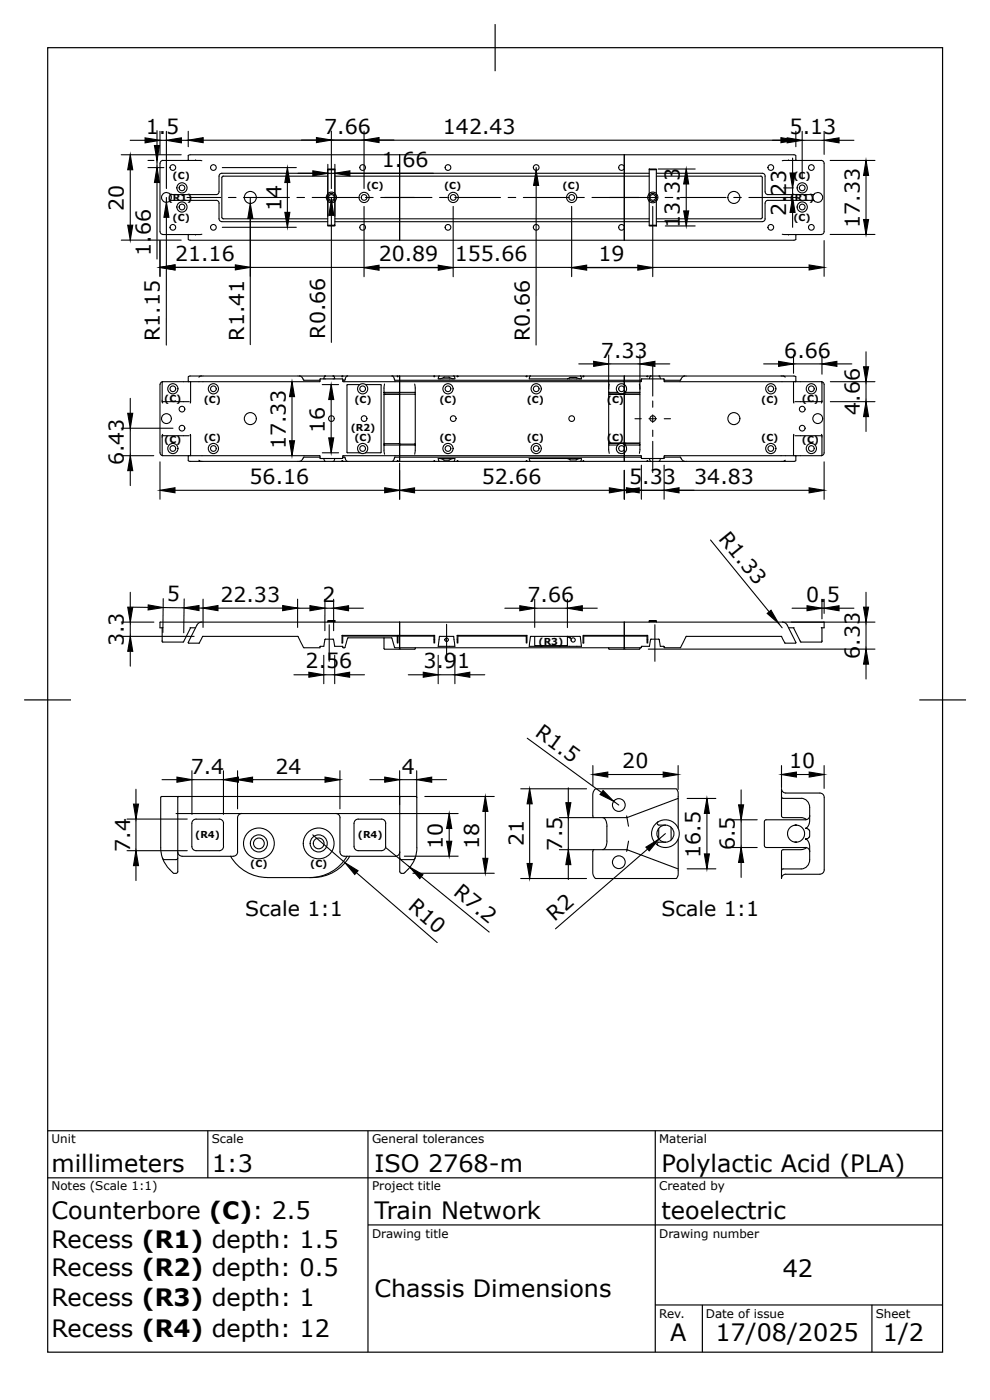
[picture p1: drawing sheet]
<svg xmlns="http://www.w3.org/2000/svg" width="210mm" height="297mm" viewBox="0 0 210 297" stroke-linecap="round" stroke-linejoin="round" font-family="sans-serif">
<g fill="none" stroke="#000" stroke-width=".23">
<path d="M25.7 32.9h12.8M27.6 29.8h3.2M27.7 36.1v11.7M31.4 34.1h1.3M31.4 35.6h3.4M33.3 27.7v3.2M33.3 34.1v1.5M33.3 38.8v16.2M34 27.9v4.9M34 29.8h1.3M34.5 34.1h8.4M34.6 34.1a.64 .64 0 0 0-.6 .6v14.5a.6 .6 0 0 0 .6 .6"/>
<path d="M35.3 27.9v12.1M38.5 29.8h3.2M40 27.9v3.3M41.5 34v.1M43.1 29.8h124.1M47.1 37.7v8.5M47.1 36.8h90.8M47.1 36.8a.6 .6 0 0 0-.6 .6v3.3a.6 .6 0 0 1-.6 .6h-9.8M47.2 35.6h15.7M47.4 37.4h22.2M47.4 37.4l-.3 .3M61 38.8v6.3"/>
<path d="M64 29.7h3.2M69.6 36.1v-.2h1.5v.2h-1.5v6.2M69.6 34.9v12.9M70.4 27.8v12.2M70.4 29.7h6.9M71.1 36.1v6.7M71.1 37.4h66.8M71.1 34.9v11M77.3 27.8v12.2M80.5 29.7h3.2M84.9 32.9v18.1M84.9 32.9h-44.5l-.4 .1v1l.1 .1"/>
<path d="M84.9 32.9h47.7M113.9 39.4l-.1 33.9M113.9 35.6v.6M132.6 32.9v18.1M132.6 32.9h36l.4 .1v1M137.9 35.9h1.5v.2h-1.5zM137.9 36.1v5M139.4 36.8h22.5a.6 .6 0 0 1 .6 .6M139.4 37.4h22.2M139.4 36.1v5M139.8 35.9h7.8M145.7 39.1v5.7"/>
<path d="M161.6 37.4l.3 .3v8.5l-.2 .2-22.3 .1M162.5 37.4v3.3M166.4 39.9h2M167.4 34v.1M168.3 33.6v3.1M168.3 39.9v2M169 27.9v3.3M169 34l-.1 .1M170.3 29.8h4.7M170.3 27.9v10.1M174.4 34.1a.6 .6 0 0 1 .6 .6v14.5a.6 .6 0 0 1-.6 .6M174.4 34.1h-8.3"/>
<path d="M174.4 34.1h.1M175 27.9v4.9M176.3 34.1h9.5M178.2 29.8h3.1M183.9 37.3v9.3M25.7 51h12.8M34 51.1v7.6M35.3 41.9v1.1M35.3 46.1v27.2M36.2 41.3a1.05 1.05 0 0 1 0 1.3M36.2 41.3a1.05 1.05 0 0 0-1.6-.1 1.05 1.05 0 0 0 0 1.5 1.05 1.05 0 0 0 1.6-.1M36.2 42.6h9.7"/>
<path d="M36.2 42.5l-.1 .1M37.2 56.8h134.6M39.7 41.9h7.2M40.1 49.8l-.1 .1v1l.4 .1h44.5M41.5 49.8v.1M42.9 49.8h-8.4M45.9 42.5a.6 .6 0 0 1 .6 .7v3.3a.6 .6 0 0 0 .6 .6M47.1 47.1h22.5M47.1 46.2l.3 .3h22.2M47.2 48.3h15.7M48.5 41.9h1.6M51.7 41.9h9.7"/>
<path d="M53.1 41.9v1.3M53.1 43.8v29.4M63.1 41.9h1.6M66.3 41.9h9.7M69.6 42.3v.5M69.6 41.6a.85 .85 0 0 1 .8-.5 .85 .85 0 0 1 .7 .5M69.6 42.3a.85 .85 0 0 0 .8 .5 .85 .85 0 0 0 .7-.5M69.6 41.2l-.3 .7 .3 .8M70.4 41.9v.6M70.4 45.7v27M71.1 42.8v5h-1.5v.2h1.5v-.2M71.1 46.5h66.8"/>
<path d="M71.1 47.1h66.8M71.1 41.1a1.14 1.14 0 0 0-1.5 0M71.1 42.8a1.14 1.14 0 0 1-1.5 0M71.1 41.2l.4 .7-.4 .8M77.3 43.8v15M77.6 41.9h1.6M80.5 56.9h12.6M80.9 41.9h10.8M84.9 51h47.7M93.3 41.9h1.7M96.2 43.8v15M96.6 41.9h9.7"/>
<path d="M107.9 41.9h1.6M111.1 41.9h9.8M121.4 43.8v15M122.5 41.9h1.6M124.6 56.9h10.8M125.7 41.9h13.9M137.9 42.3a.85 .85 0 0 0 .7 .5 .85 .85 0 0 0 .8-.5M137.9 41.6a.85 .85 0 0 1 .7-.5 .85 .85 0 0 1 .8 .5M137.9 47.8h1.5v.2h-1.5zM137.9 41.6v.7M137.9 41.1v.5M137.9 42.3v.5"/>
<path d="M137.9 42.8v5M137.9 41.2l-.4 .7 .4 .8M137.9 42.8a1.14 1.14 0 0 0 1.5 0M137.9 41.1a1.14 1.14 0 0 1 1.5 0M138.6 43.8v15M139.4 41.2l.3 .7-.3 .8M139.4 41.6v.7M139.4 41.1v.5M139.4 42.3v.5M139.4 42.8v5M141.2 41.9h1.7M141.3 48h6.3"/>
<path d="M144.5 41.9h9.7M155.8 41.9h1.6M159 41.9h10.3M162.5 43.2v3.3M162.5 40.7a.6 .6 0 0 0 .6 .6h9.7M162.5 46.5a.6 .6 0 0 1-.6 .6h-22.5M163.1 42.6h9.6M163.1 42.5a.6 .6 0 0 0-.6 .6M166.1 49.8h8.3M167.4 49.8v.1M168.3 45.1v3.2M168.9 49.8l.1 .1"/>
<path d="M169 49.9v1l-.4 .1h-36M172.7 42.5l.1 .1M172.8 41.3a1.05 1.05 0 0 0 0 1.3M172.8 41.3a1.05 1.05 0 0 1 1.6-.1 1.05 1.05 0 0 1 0 1.5 1.05 1.05 0 0 1-1.6-.1M174.4 49.8h.1M174.5 49.8h-.1M175 51.1v7.6M176.3 49.8h9.5M42.3 80l-.1 .1M42.4 80h.1M42.7 79.9h41.7M42.7 79.9h-2.6l-.1 .1v.9l.1 .2"/>
<path d="M42.7 79.8l-.3 .2M63.6 79.8l.4 .2 .6 .8h3.3M69 79.9h.1M69 79.8l-.2 .6M70.7 79.9h.1M70.9 79.8l.2 .6M72.6 79.9v.1h.2v-.1M73.8 79.8l-.4 .3-.2 .6-.4-.1M83.3 79.8l.3 .3 .2 .6 1.1 .1v.3h-12l-.1-.6M84.4 79.9v.1h.1v-.1M84.4 79.9h.5M84.9 79.9v.9h47.7v-.9"/>
<path d="M84.9 79.9v3.5M84.9 79.9h7.4M92.1 79.9v.1h.2v-.1M92.3 79.9h1M93.3 79.8l-.2 .6M93.3 79.9h3.8M96.4 79.8l.2 .6M97.1 79.9v.1h.1v-.1h14.5v.1h.2v-.1M97.1 79.9h.1M111.7 79.9h12.1M112.6 79.8l-.2 .6M122.9 77.3h3.2"/>
<path d="M123.3 79.8l.2 .6M123.8 79.9h.2v.1h-.2zM124 79.9h8.6M129.3 75.4v7.3M129.3 77.3h6.6M132.6 79.9v1.1M132.6 79.9h4.8v.1h.2v-.1M135.9 75.4v7.3M137.4 79.9h.8M138.3 79.9h1.7l.2 .5M138.3 79.9h-.2l-.2 .5M138.6 77.5v6.6"/>
<path d="M139.1 77.3h3.1M139.9 79.9h28.8l.3 .1v1M145.4 79.8l-.4 .2-.4 .5M162.2 77.3h3.1M166.2 79.8l.4 .2M166.6 80h.1M166.6 80l.1 .1M168.5 77.3h6M168.5 75.4v3.9M174.5 75.4v4.1M177.7 77.3h3.2M183.9 74.7v3.2"/>
<path d="M25.7 96.8h6.9M25.7 91h11M27.7 84.6v3.2M27.7 91v5.8M27.7 100v3.1M34 98.1v7.9M34 96.2l.1 .3 .4 .3M34.4 85.2l.2 .1h5.6M34.5 81.1l-.4 .3-.1 .3v14.5M34.5 92.3l-.1 .2v4.2l.2 .1M34.5 96.8h5.6M34.6 81.1l-.2 .1v4.2l.1 .2"/>
<path d="M40.1 96.8h27.7l.2 .6h4.7M40.1 96.8l-.1 .1v.9l.3 .2h30.4M40.2 92.5h-5.6l-.2 .2M40.3 81.1l.2 .1M40.4 92.3l.1 4.4M40.5 81.2l-.1 4.4M40.5 96.7l-.2 .1M42.2 97.7l.1 .2M42.4 97.8v.1M42.4 97.9l.3 .1M62 84.2v9.4M67.9 97.1h-3.3l-.6 .7-.4 .2"/>
<path d="M68.4 96.2h3.5M68.4 81.7h3.5M68.8 97.4l.2 .6M69 98h.1M70.3 84.9v8.1M70.7 98h.1M70.7 98h2.1M71.1 97.4l-.2 .6M72.6 98v-.2h.2v.2h.9M72.7 80.5h-4.7l-.2 .6h-33.3M72.8 97.2l.4-.1 .2 .6 .4 .3M73.7 98h9.6"/>
<path d="M73.8 81.7h2.6M73.8 81.7l-.1 .1v14.2l.1 .2h2.6M77.6 81.7h3.2M80.8 81.7l.2 .1M80.9 81.8v14.3M81 96l-.2 .2h-3.2M81.5 83.8h.1M81.5 83.4v.4M81.5 94.1v.3M81.7 81.6l-.2 1.8h3.4M81.7 83.7h.1M81.7 83.7h3z"/>
<path d="M83.3 98h1.1v-.2l.5 .2M83.3 98l.6-.9h48.7v.9M84.4 98h.1M84.8 83.7h.1M84.9 94.4h-3.4l.2 2.1M84.9 96.9v-.1h-12l-.1 .5M84.9 96.9v1.1M84.9 83.8v10.6M84.9 94.4v2.4h47.7v1.2M84.9 83.7l-.1 10.5h-3.3v-10.4M84.9 94.4v2.5M84.9 94.4h3.3l-.1 2.1"/>
<path d="M84.9 83.7h3.3v10.6l-3.3-.1M84.9 83.4h3.3M84.9 98h7.2M84.9 98.4v7.6M88.1 81.6l.1 2.1M88.2 94.2v.2M92.1 98v-.2h.2v.2M92.1 98h1.2M93 97.4h3.6M93 80.5h3.6M93.1 97.4l.2 .6M93.3 98h3.9"/>
<path d="M93.3 97.4l1 .3h1M95.3 80.1h-1l-1 .4M95.3 80.1l1.1 .4M96.4 97.4l-1.1 .3M96.6 97.4l-.2 .6M97.1 98v-.2h.1v.2h14.5v-.2h.2v.2M111.7 98h20.9M112.4 80.5h11.1M112.4 97.4h11.1M112.4 97.4l.2 .6M120.5 97.4l.5 .3M120.5 80.5h.1"/>
<path d="M121 80.2l-.5 .2M121 97.6h1.4M122.4 80.2h-1.4M122.4 80.2l.9 .3M123.3 97.4l-.9 .3M123.5 97.4l-.2 .6M123.8 98v-.2h.2v.2M129.3 94.4l.1 1.9M129.3 83.4v11.1h1.9l-.3 .9 .4 .7a1.19 1.19 0 0 0 1.3 .1M129.4 81.6l-.1 1.8 1.9-.1-.3-.8 .4-.8a1.1 1.1 0 0 1 1.3 0M129.4 94.1h.1M129.4 83.7h.1"/>
<path d="M129.4 83.7h3.1h-3.1M131.2 83.3a1.08 1.08 0 0 0 1.4 .2M132.5 94.1h.1M132.5 94.3l.2 .1M132.5 94.1h-3.1h3.1M132.5 83.7h.1M132.6 94.3a1.08 1.08 0 0 0-1.4 .2M132.6 81v.1h-47.7v2.6M132.6 81.7v14.5l.4-.8v-.4l-.2-.5 3.1-.1-.1 1.9M132.6 83.5l-.1 .1M132.6 81.6v.1M132.6 81.5v-.4v.5"/>
<path d="M132.6 81.6v15.2v-.5M132.6 81.7l.4 .7v.5l-.2 .4 3.1 .1v11M132.6 98h4.8v-.2h.2v.2M132.6 99.9v6.2M132.6 83.5h.1M132.6 94.4l.2 .1M132.7 94.1h.1M132.7 83.7h.1M132.7 83.7h3.1zM132.7 94.1h3.1zM132.8 83.3l-.2 .2M134.8 88.9h1.4"/>
<path d="M135.8 81.6l.1 1.8M135.8 83.7h.1M135.8 94.1h.1M136.2 96.9l.1 .5h4.7v-.1M136.2 98.8v7.2M136.2 80.9l-.1 .2h-3.5v-.1M136.2 80.6l-.1 .2h-3.5v.2M136.2 96.9l-.1-.1h-3.5v.3l3.6 .1M137.4 98h.8M137.8 88.9h1.6M137.9 97.4l.2 .6h1.8M138.6 85.2v1.3"/>
<path d="M138.6 88.1v1.6M138.6 91.4v1.3M138.6 93.7v6.7M140.2 97.4l-.1 .5-.2 .1M141 80.6l.1 .5h27.8M141 98.8v7.2M141 80.6l.1 .2h3.3M141 88.9h1.4M141 80.6l-4.7-.1-.1 .5M144.4 97.1h-3.3l-.1 .1M144.4 97.1l.2 .3M144.6 80.5l-.2 .3"/>
<path d="M144.6 97.4l.4 .4 .4 .2M166.6 97.9l-.4 .1M166.6 97.8v.1M166.7 97.7l-.1 .2M168.6 92.3l-.1 4.4 .1 .1M168.6 81.1l-.1 .1 .1 4.4M168.8 92.5h5.6l.2 .2M168.9 81.1h5.5M168.9 96.8l.1 .1M169 96.9v.9l-.3 .2h-28.8M169 80.9l-.1 .2M174.4 92.3l.1 .2-.1 4.3"/>
<path d="M174.4 96.8h-33.3l-.1 .5M174.4 81.1l.1 4.1M174.5 81.1l.4 .3 .1 .3v14.5M174.5 85.2l-.1 .4M174.6 85.2l-.2 .1h-5.6M175 96.2l-.1 .3-.4 .3M175 98.1v8M176.3 81.1h9.5M176.3 85.3h9.5M183.9 81.1v4.2M183.9 88.5v3.1M37.2 104.1h44.5"/>
<path d="M88 104.1h41.4M129.8 104.1h3.2M135.7 104.1h36.1M150.9 114.7l12.4 15.2M25.7 135.2h15.5M25.7 132.1h7M27.7 125.8v3.2M27.7 132.1v3.1M27.7 138.3v3.2M28.3 129h3.2M34.4 133.3v3M34.4 136.2l.2 .2h4.3"/>
<path d="M34.6 129l4.5 .1M34.7 127.1l-.1 7.2M39 136.3l-.1 .1M39.1 127.2l-.1 7.2M40.3 133.3h1.2M40.5 133.3l-1.5 3M41.8 132.8l-1.8 3.7h2.4M42.3 129.1l3.1 .1M42.9 132.1a1.2 1.2 0 0 0-1.1 .7M43.1 127.3v6M46.3 129.2h13.7M62.7 129.2h3.1"/>
<path d="M63.2 135.2l-20.1-.1-.8 1.4M63.2 127.3v6M63.2 135.1l.1 .1M63.3 135.2l1.2 2.4h3.4l.1-.3M68.8 139.2v6M69 129.2h1.8M69 127.3v6.7M69.1 135.8l-.3 1.5h-.8M69.6 131.8h1.5v.2h-1.5zM69.6 132v.1M69.9 132.7v7.8M70.7 135.8l.4 1.5h1.6"/>
<path d="M70.8 135.8h-1.7M70.8 127.3v6.7M71.1 139.2v6M71.1 132v.1M72.8 135.1v1.5h-.2v-1.6h19.7v1.6h-.2v-1.5M72.8 135v.1h11.6M73.8 135.5l-.5 2-.4 .1-.1-.3M73.9 135.5h9.2M73.9 135.5h-.1M74 129.2h3.2M81.5 135.5l.1 2.3 3.1 .1M83.1 135.5h.1"/>
<path d="M83.2 135.5l.7 2.1h52.2l.1-.1M84.4 135v.1M84.5 135v1.6h-.1v-1.5M84.9 132.1h-50.9v1.2h.6M84.9 132.1v5.7M84.9 132.1h47.7M84.9 137.7l-.1 .2M88.2 137.6l-.1 .3h-3.1l-.1-.2M92.1 135v.1h-7.6M93 139.2v6M93.3 135.2h3l.3 2.1h-3.6zM94.8 132.6v7.9"/>
<path d="M96.6 139.2v6M97.2 135v.1h14.5M97.2 135.1v1.5h-.1v-1.6h14.8v1.6h-.2v-1.5M107.2 129.2h3.2M111.7 135v.1M112.7 135.2l10.4-.1 .4 2.2h-11.1zM113.5 135.2v1.9h7v-1.9M113.5 129.2h7M113.5 127.3v6M120.5 127.3v6M120.5 135.2l.7 .3-.1 .1zM123.7 129.2h3.1"/>
<path d="M124 135v1.6h-.2v-1.6h13.8v1.6h-.2v-1.6M124 135.1h13.4M129.3 137.6l.1 .3h3.1l.1-.2M132.6 132.1v5.7M132.6 137.7l.1 .2M132.6 132.1h42.3M132.7 137.9h3.1M135.9 137.6l-.1 .3M136.2 137.3v.2M137.7 137.9h48.1M137.9 132v.1M138.2 135.8l-.3 1.5h-1.7"/>
<path d="M138.3 135.8h1.6M139.1 132.7v7.8M139.4 132v-.2h-1.5v.2h1.5v.1M139.9 135.8l.3 1.5h.8M141 137.3v.1M141 137.4l.1 .2h3.3M165.3 132.4l.8 .9M166 135.2l.7 1.4 2.3-.1M166 135.2l-20.2-.1-1.4 2.5M166.1 132.1a1.22 1.22 0 0 1 1.1 .7M167.2 132.8l1.8 3.7M167.4 133.3h1.2"/>
<path d="M168 132.1h17.8M168.2 129.2h3.2M168.5 133.3l1.5 3M174.5 133.3v3M174.5 127.3v4.1M174.5 129.2h.5M174.6 136.2l-.2 .2-4.4-.1M175 132.1v.1M175 132.2v1.1h-.6M175 127.3v3M178.2 129.2h3.1M183.9 125.8v3.2"/>
<path d="M183.9 132.1v5.8M62.4 143.3h3.2M68.8 143.3h2.3M74.2 143.3h3.2M86.7 143.3h3.2M93 143.3h3.6M99.8 143.3h3.1M112 156.8l15.7 11.5M183.9 141.1v3.1M27 174h12.8M28.9 167.6v3.2M28.9 174v6.7"/>
<path d="M34.3 169.2h54l.2 .1M34.3 169.2a1.2 1.2 0 0 0-.2 1.3v10l.4 1.8M34.4 165.6h3.2M37.4 172.8h.3M37.8 172.8h47.1M37.8 172.8l-.1 8.1M38 169.2l-.2 .1-.1 3.5M40.8 165.6h6.7M40.8 163.7v9.3M41.6 174h5a.88 .88 0 0 1 .9 .9v4.9a.91 .91 0 0 1-.9 .9h-5M41.7 174a.91 .91 0 0 0-1 .9v4.9a.91 .91 0 0 0 1 .9M47.5 163.7v9.3"/>
<path d="M50.4 163.7v8.1M50.6 165.6h18.4M51.4 172.8a.91 .91 0 0 0-1 .9v7.2M66.4 177.3l6.9 6M71.3 172.8a.88 .88 0 0 1 .9 .9v7.2a.91 .91 0 0 0 .9 .9M72.2 163.7v8.1M75.4 174.2l.7-.2h4.9a.91 .91 0 0 1 .9 .9v4.9a.91 .91 0 0 1-.9 .9h-4.9a.91 .91 0 0 1-.9-.9v-4.9zM78.5 165.6h3.2M84.7 169.2l.2 .1M84.9 172.8v8.1M84.9 163.7v9.1M84.9 165.6h3.6"/>
<path d="M84.9 172.8h12.4M88.5 163.7v5.7M88.5 169.4v10.7M90.2 169.2h14.8M91.7 165.6h3.1M95.4 176v2.7M103.1 172.3v10M110.6 167.5h14M112.5 170.7v12.7M118.8 173.7h14.3l.4 1.8M120.7 167.3v3.2M120.7 173.7v6.8"/>
<path d="M125.9 162.6v4.3M128 173.7a1.5 1.5 0 0 1 .9 1.8M128.9 175.5v3.1M128.9 178.6a1.75 1.75 0 0 1-.9 1.8M129.1 164.5h11.7M130.3 170.2l1.1 .8M133.1 173.3v.4l10.9-4.1-.1-1.6-.2-.5h-17.3l-.4 .7-.1 .5v4.6l.2 .3M133.5 178.6l-.4 1.9h-14.3M139.7 174.6l-.1 .2 .2 .4h1.5M139.9 175.9v2.3M141.3 178.9h-1.5l-.2 .4 .1 .2M141.3 177.1l-1.4 1.1"/>
<path d="M141.3 175.2a1.81 1.81 0 0 0-1.8 1.9 1.81 1.81 0 0 0 1.8 1.8M141.3 175.2a1.81 1.81 0 0 1 1.8 1.9 1.81 1.81 0 0 1-1.8 1.8M142.5 175.7v2.7M144 162.6v5.1M144 178.2v7.6l-.3 .8h-17.3l-.4-.7-.1-.4v-4.7l.2-.3M144 169.6v6.3M145.9 169.6h6.1M150.1 172.8v8.6M155.5 174.1h5.3M157.4 167.8v3.2M157.4 174.1v5.9M162.3 174.5v5.1"/>
<path d="M162.3 179.6l.4 .4M166 162.6v4.7M166 169.2l.3 .4M166.3 173.7h3.8M166.3 169.6h3.8M166.3 173.6l-.3-.3v-5.8a.91 .91 0 0 0 .9 .9h7.2a.91 .91 0 0 1 .9 .9v15.5a.91 .91 0 0 1-.9 .9M168.8 178.9h.1M169 175.3h-.3M169 175.2l.1 .1zM169 178.9h.1zM169.1 164.5h2.7M169.1 178.9h.1"/>
<path d="M170.1 169.6a1.88 1.88 0 0 1 1.8 1.9M170.1 173.7l.6 .1 .6 .3M171 180a.91 .91 0 0 1 1 .9M171.9 171.5v3.3l-.4 .9-.5 .2 .6 .2 .3 .4v1.3l-.4 .3-.5 .1 .5 .3 .4 .8v3.3a1.88 1.88 0 0 1-1.8 2M172 173.2a.91 .91 0 0 1-1 .9h-8.3l-.4 .4M175 162.6v4.9M27 180.7h12.8M28.9 183.8v3.2M37.7 180.9v4.2l-.1 .3h-.8a8.1 8.1 0 0 1-2.3-3.1M37.7 182.2l-.3 .4h-2.5l-.3-.3M37.7 180.9a.91 .91 0 0 0 1 .9M38.7 181.9h10.8"/>
<path d="M49 181.8a9.1 9.1 0 0 0 7.8 4.6h9.6a9.1 9.1 0 0 0 7.9-4.6M50.5 180.9a.91 .91 0 0 1-.9 .9M73.1 181.9h10.9M73.7 181.8a9.1 9.1 0 0 1-7.8 4.6M75.7 185.3l17.1 14.9M82 180.1l5 4.1M84.9 180.9v4.2l.3 .4 .7-.1a7.7 7.7 0 0 0 2.2-3.1l-.3 .3h-2.5l-.4-.4M84.9 180.9a.91 .91 0 0 1-.9 .9M85.9 181.8h11.4M87.7 185.5h17.3M88.1 182.2v.1M88.5 180.1l-.3 2.1"/>
<path d="M89.5 186.2l14.4 11.8M110.6 186.6h14M120.7 183.6v3.2M133.1 180.8v-.3l10.9 4.1M137.5 180.3l-19.5 17M145.9 184.5h6.1M155.5 180h5.3M157.4 183.2v3.2M162.7 180h8.3M166.3 180.5h3.8M166.3 184.6h3.8M166.3 180.5l-.3 .3v5.8a.91 .91 0 0 1 .9-.9"/>
<path d="M166.3 184.5l-.3 .4M166.9 185.7h7.2M171.3 180l-.6 .3-.6 .1"/>
<circle cx="36.7" cy="35.6" r=".6"/>
<circle cx="38.6" cy="39.9" r=".6"/>
<circle cx="38.6" cy="39.9" r="1.08"/>
<circle cx="45.3" cy="35.6" r=".6"/>
<circle cx="77" cy="35.6" r=".6"/>
<circle cx="95.1" cy="35.6" r=".6"/>
<circle cx="113.9" cy="35.6" r=".6"/>
<circle cx="132" cy="35.6" r=".6"/>
<circle cx="163.7" cy="35.6" r=".6"/>
<circle cx="170.4" cy="39.9" r=".6"/>
<circle cx="170.4" cy="39.9" r="1.08"/>
<circle cx="172.3" cy="35.6" r=".6"/>
<circle cx="36.7" cy="48.3" r=".6"/>
<circle cx="38.6" cy="44" r=".6"/>
<circle cx="38.6" cy="44" r="1.08"/>
<circle cx="45.3" cy="48.3" r=".6"/>
<circle cx="53.2" cy="41.9" r="1.28"/>
<circle cx="70.4" cy="41.9" r=".6"/>
<circle cx="77" cy="48.3" r=".6"/>
<circle cx="77.3" cy="41.9" r=".6"/>
<circle cx="77.3" cy="41.9" r="1.08"/>
<circle cx="95.1" cy="48.3" r=".6"/>
<circle cx="96.2" cy="41.9" r=".6"/>
<circle cx="96.2" cy="41.9" r="1.08"/>
<circle cx="113.9" cy="48.3" r=".6"/>
<circle cx="121.4" cy="41.9" r=".6"/>
<circle cx="121.4" cy="41.9" r="1.08"/>
<circle cx="132" cy="48.3" r=".6"/>
<circle cx="138.6" cy="41.9" r=".6"/>
<circle cx="155.8" cy="41.9" r="1.28"/>
<circle cx="163.7" cy="48.3" r=".6"/>
<circle cx="170.4" cy="44" r=".6"/>
<circle cx="170.4" cy="44" r="1.08"/>
<circle cx="172.3" cy="48.3" r=".6"/>
<circle cx="35.3" cy="88.9" r="1.05"/>
<circle cx="36.7" cy="82.6" r="1.08"/>
<circle cx="36.7" cy="95.3" r="1.08"/>
<circle cx="36.7" cy="82.6" r=".6"/>
<circle cx="36.7" cy="95.3" r=".6"/>
<circle cx="38.6" cy="90.9" r=".6"/>
<circle cx="38.6" cy="86.9" r=".6"/>
<circle cx="45.3" cy="95.3" r="1.08"/>
<circle cx="45.3" cy="82.6" r="1.08"/>
<circle cx="45.3" cy="82.6" r=".6"/>
<circle cx="45.3" cy="95.3" r=".6"/>
<circle cx="53.2" cy="88.9" r="1.28"/>
<circle cx="70.4" cy="88.9" r=".6"/>
<circle cx="77" cy="95.3" r="1.08"/>
<circle cx="77" cy="82.6" r=".6"/>
<circle cx="77" cy="95.3" r=".6"/>
<circle cx="77" cy="82.6" r="1.08"/>
<circle cx="77.3" cy="88.9" r=".6"/>
<circle cx="95.1" cy="95.3" r="1.08"/>
<circle cx="95.1" cy="82.6" r="1.08"/>
<circle cx="95.1" cy="95.3" r=".6"/>
<circle cx="95.1" cy="82.6" r=".6"/>
<circle cx="96.2" cy="88.9" r=".6"/>
<circle cx="113.9" cy="95.3" r="1.08"/>
<circle cx="113.9" cy="82.6" r="1.08"/>
<circle cx="113.9" cy="82.6" r=".6"/>
<circle cx="113.9" cy="95.3" r=".6"/>
<circle cx="121.4" cy="88.9" r=".6"/>
<circle cx="132" cy="82.6" r=".6"/>
<circle cx="132" cy="95.3" r=".6"/>
<circle cx="138.6" cy="88.9" r=".6"/>
<circle cx="155.8" cy="88.9" r="1.28"/>
<circle cx="163.7" cy="95.3" r="1.08"/>
<circle cx="163.7" cy="82.6" r="1.08"/>
<circle cx="163.7" cy="82.6" r=".6"/>
<circle cx="163.7" cy="95.3" r=".6"/>
<circle cx="170.4" cy="90.9" r=".6"/>
<circle cx="170.4" cy="86.9" r=".6"/>
<circle cx="172.3" cy="82.6" r="1.08"/>
<circle cx="172.3" cy="95.3" r="1.08"/>
<circle cx="172.3" cy="82.6" r=".6"/>
<circle cx="172.3" cy="95.3" r=".6"/>
<circle cx="173.7" cy="88.9" r="1.05"/>
<circle cx="94.8" cy="135.9" r=".37"/>
<circle cx="121.7" cy="135.9" r=".45"/>
<circle cx="55" cy="179.1" r="1.14"/>
<circle cx="55" cy="179.1" r="1.81"/>
<circle cx="55" cy="179.1" r="3.3"/>
<circle cx="67.7" cy="179.1" r="1.14"/>
<circle cx="67.7" cy="179.1" r="1.81"/>
<circle cx="67.7" cy="179.1" r="3.3"/>
<circle cx="131.4" cy="171" r="1.35"/>
<circle cx="141.3" cy="177.1" r="2.94"/>
<circle cx="169" cy="177.1" r="1.82"/>
<circle cx="131.4" cy="183.1" r="1.35"/>
</g>
<g fill="#000">
<path d="M27.7 32.9l.5 3.2h-1.1zM30.8 29.3l3.2 .5-3.2 .5zM32.8 30.9h1.1l-.6 3.2zM33.3 35.6l.6 3.2h-1.1zM35.3 29.8l3.2-.5v1zM40 29.8l3.1-.6v1.1zM61 35.6l.5 3.2h-1zM66.4 36.3l3.2 .5-3.2 .5zM67.2 29.2l3.2 .5-3.2 .6zM71.1 36.8l3.2-.5v1zM77.3 29.7l3.2-.5v1.1zM113.9 36.2l.5 3.2h-1.1z"/>
<path d="M145.7 35.9l.5 3.2h-1zM165.8 29.2l3.2 .6-3.2 .5zM167.2 29.3l3.1 .5-3.1 .5zM167.8 36.7h1l-.5 3.2zM175 29.8l3.2-.5v1zM183.9 34.1l.5 3.2h-1zM27.1 47.8h1.1l-.5 3.2zM35.3 43l.6 3.1h-1.1zM34 56.8l3.2-.5v1zM50 56.3l3.1 .5-3.1 .5zM53.1 43.2l.6 3.2h-1.1zM60.5 45.1h1l-.5 3.2z"/>
<path d="M70.4 42.5l.5 3.2h-1.1zM77.3 56.9l3.2-.6v1.1zM93.1 56.3l3.1 .6-3.1 .5zM121.4 56.9l3.2-.6v1.1zM135.4 56.3l3.2 .6-3.2 .5zM145.2 44.8h1l-.5 3.2zM168.3 41.9l.5 3.2h-1zM171.8 56.3l3.2 .5-3.2 .5zM183.4 46.6h1l-.5 3.2zM126.1 76.8l3.2 .5-3.2 .5zM135.9 77.3l3.2-.5v1zM165.3 76.8l3.2 .5-3.2 .5z"/>
<path d="M174.5 77.3l3.2-.5v1zM183.4 77.9h1l-.5 3.2zM27.1 87.8h1.1l-.5 3.2zM27.7 96.8l.5 3.2h-1.1zM62 81.1l.5 3.1h-1zM61.5 93.6h1l-.5 3.2zM70.3 81.7l.6 3.2h-1.1zM69.8 93h1.1l-.6 3.2zM183.9 85.3l.5 3.2h-1zM34 104.1l3.2-.5v1.1zM81.7 103.6l3.2 .5-3.2 .6zM84.9 104.1l3.1-.5v1.1z"/>
<path d="M129.4 103.6l3.2 .5-3.2 .6zM133 103.6l3.2 .5-3.2 .6zM132.6 104.1l3.1-.5v1.1zM141 104.1l3.2-.5v1.1zM171.8 103.6l3.2 .5-3.2 .6zM27.7 135.2l.5 3.1h-1.1zM27.1 129h1.1l-.5 3.1zM31.5 128.5l3.1 .5-3.1 .5zM39.1 129.1l3.2-.5v1.1zM43.1 129.2l3.2-.6v1.1zM60 128.6l3.2 .6-3.2 .5zM65.8 128.6l3.2 .6-3.2 .5z"/>
<path d="M70.8 129.2l3.2-.5v1zM110.4 128.7l3.1 .5-3.1 .5zM120.5 129.2l3.2-.5v1zM162.9 130.3l.8-.7 1.6 2.8zM171.4 128.7l3.1 .5-3.1 .5zM175 129.2l3.2-.5v1zM183.4 129h1l-.5 3.1zM65.6 142.8l3.2 .5-3.2 .5zM71.1 143.3l3.1-.5v1zM89.9 142.8l3.1 .5-3.1 .5zM96.6 143.3l3.2-.5v1zM183.9 137.9l.5 3.2h-1z"/>
<path d="M28.4 170.8h1l-.5 3.2zM37.6 165.1l3.2 .5-3.2 .5zM47.5 165.6l3.1-.5v1zM50.4 165.6l3.2-.5v1zM69 165.1l3.2 .5-3.2 .5zM81.7 165.1l3.2 .5-3.2 .5zM88.5 165.6l3.2-.5v1zM95.4 172.8l.5 3.2h-1zM94.9 178.7h1l-.5 3.1zM103.1 169.2l.5 3.1h-1.1zM112.5 167.5l.5 3.2h-1.1zM120.2 170.5h1l-.5 3.2z"/>
<path d="M128.1 167.9l2.2 2.3-2.9-1.5zM125.9 164.5l3.2-.5v1zM137.2 179.9l2.7-1.7-2 2.5zM140.8 164l3.2 .5-3.2 .5zM150.1 169.6l.5 3.2h-1zM156.8 171h1.1l-.5 3.1zM166 164.5l3.1-.5v1zM171.8 164l3.2 .5-3.2 .5zM28.9 180.7l.5 3.1h-1zM73.3 183.3l2.7 1.6-.7 .8zM87 184.2l2.8 1.6-.7 .8zM102.5 182.3h1.1l-.5 3.2z"/>
<path d="M111.9 183.4h1.1l-.5 3.2zM120.7 180.5l.5 3.1h-1zM149.6 181.4h1l-.5 3.1zM157.4 180l.5 3.2h-1.1z"/>
</g>
<g fill="none" stroke="#000" stroke-width=".24">
<path d="M27.7 32.9l.5 3.2h-1.1zM30.8 29.3l3.2 .5-3.2 .5zM32.8 30.9h1.1l-.6 3.2zM33.3 35.6l.6 3.2h-1.1zM35.3 29.8l3.2-.5v1zM40 29.8l3.1-.6v1.1zM61 35.6l.5 3.2h-1zM66.4 36.3l3.2 .5-3.2 .5zM67.2 29.2l3.2 .5-3.2 .6zM71.1 36.8l3.2-.5v1zM77.3 29.7l3.2-.5v1.1zM113.9 36.2l.5 3.2h-1.1z"/>
<path d="M145.7 35.9l.5 3.2h-1zM165.8 29.2l3.2 .6-3.2 .5zM167.2 29.3l3.1 .5-3.1 .5zM167.8 36.7h1l-.5 3.2zM175 29.8l3.2-.5v1zM183.9 34.1l.5 3.2h-1zM27.1 47.8h1.1l-.5 3.2zM34 56.8l3.2-.5v1zM35.3 43l.6 3.1h-1.1zM50 56.3l3.1 .5-3.1 .5zM53.1 43.2l.6 3.2h-1.1zM60.5 45.1h1l-.5 3.2z"/>
<path d="M70.4 42.5l.5 3.2h-1.1zM77.3 56.9l3.2-.6v1.1zM93.1 56.3l3.1 .6-3.1 .5zM121.4 56.9l3.2-.6v1.1zM135.4 56.3l3.2 .6-3.2 .5zM145.2 44.8h1l-.5 3.2zM168.3 41.9l.5 3.2h-1zM171.8 56.3l3.2 .5-3.2 .5zM183.4 46.6h1l-.5 3.2zM126.1 76.8l3.2 .5-3.2 .5zM135.9 77.3l3.2-.5v1zM165.3 76.8l3.2 .5-3.2 .5z"/>
<path d="M174.5 77.3l3.2-.5v1zM183.4 77.9h1l-.5 3.2zM27.1 87.8h1.1l-.5 3.2zM27.7 96.8l.5 3.2h-1.1zM61.5 93.6h1l-.5 3.2zM62 81.1l.5 3.1h-1zM69.8 93h1.1l-.6 3.2zM70.3 81.7l.6 3.2h-1.1zM183.9 85.3l.5 3.2h-1zM34 104.1l3.2-.5v1.1zM81.7 103.6l3.2 .5-3.2 .6zM84.9 104.1l3.1-.5v1.1z"/>
<path d="M129.4 103.6l3.2 .5-3.2 .6zM132.6 104.1l3.1-.5v1.1zM133 103.6l3.2 .5-3.2 .6zM141 104.1l3.2-.5v1.1zM171.8 103.6l3.2 .5-3.2 .6zM27.1 129h1.1l-.5 3.1zM27.7 135.2l.5 3.1h-1.1zM31.5 128.5l3.1 .5-3.1 .5zM39.1 129.1l3.2-.5v1.1zM43.1 129.2l3.2-.6v1.1zM60 128.6l3.2 .6-3.2 .5zM65.8 128.6l3.2 .6-3.2 .5z"/>
<path d="M70.8 129.2l3.2-.5v1zM110.4 128.7l3.1 .5-3.1 .5zM120.5 129.2l3.2-.5v1zM162.9 130.3l.8-.7 1.6 2.8zM171.4 128.7l3.1 .5-3.1 .5zM175 129.2l3.2-.5v1zM183.4 129h1l-.5 3.1zM183.9 137.9l.5 3.2h-1zM65.6 142.8l3.2 .5-3.2 .5zM71.1 143.3l3.1-.5v1zM89.9 142.8l3.1 .5-3.1 .5zM96.6 143.3l3.2-.5v1z"/>
<path d="M28.4 170.8h1l-.5 3.2zM37.6 165.1l3.2 .5-3.2 .5zM47.5 165.6l3.1-.5v1zM50.4 165.6l3.2-.5v1zM69 165.1l3.2 .5-3.2 .5zM81.7 165.1l3.2 .5-3.2 .5zM88.5 165.6l3.2-.5v1zM94.9 178.7h1l-.5 3.1zM95.4 172.8l.5 3.2h-1zM103.1 169.2l.5 3.1h-1.1zM112.5 167.5l.5 3.2h-1.1zM120.2 170.5h1l-.5 3.2z"/>
<path d="M125.9 164.5l3.2-.5v1zM128.1 167.9l2.2 2.3-2.9-1.5zM137.2 179.9l2.7-1.7-2 2.5zM140.8 164l3.2 .5-3.2 .5zM150.1 169.6l.5 3.2h-1zM156.8 171h1.1l-.5 3.1zM166 164.5l3.1-.5v1zM171.8 164l3.2 .5-3.2 .5zM28.9 180.7l.5 3.1h-1zM73.3 183.3l2.7 1.6-.7 .8zM87 184.2l2.8 1.6-.7 .8zM102.5 182.3h1.1l-.5 3.2z"/>
<path d="M111.9 183.4h1.1l-.5 3.2zM120.7 180.5l.5 3.1h-1zM149.6 181.4h1l-.5 3.1zM157.4 180l.5 3.2h-1.1z"/>
</g>
<g fill="none" stroke="#000" stroke-width=".25">
<path d="M10.1 10.1h190.1v277.1h-190.1zM105.1 5.1v10M5.1 148.7h10M205.1 148.7h-9.9M10.1 240.2h190.1M10.1 250.2h190.1M44.1 240.2v10M78.1 240.2v47M139.1 240.2v47M78.1 260.2h122.1M139.1 277.2h61.1M149.1 277.2v10"/>
<path d="M185.2 277.2v10"/>
</g>
<g font-size="5.1">
<text x="10.9" y="249">millimeters</text>
<text x="45" y="249">1:3</text>
<text x="79.5" y="249">ISO 2768-m</text>
<text x="140.5" y="249">Polylactic Acid (PLA)</text>
<text x="10.9" y="258.9">Counterbore (C): 2.5</text>
<text x="79.5" y="258.9">Train Network</text>
<text x="140.5" y="258.9">teoelectric</text>
<text x="10.9" y="265">Recess (R1) depth: 1.5</text>
<text x="10.9" y="271.1">Recess (R2) depth: 0.5</text>
<text x="79.5" y="275.4">Chassis Dimensions</text>
<text x="166.2" y="271.3">42</text>
<text x="10.9" y="277.4">Recess (R3) depth: 1</text>
<text x="10.9" y="284">Recess (R4) depth: 12</text>
<text x="142.3" y="284.8">A</text>
<text x="151.9" y="284.8">17/08/2025</text>
<text x="187.5" y="284.8">1/2</text>
</g>
<g font-size="4.4">
<text x="30.9" y="28.5">1</text>
<text x="33.7" y="28.5">.5</text>
<text x="68.8" y="28.4">7</text>
<text x="71.6" y="28.4">.66</text>
<text x="94" y="28.4">142.43</text>
<text x="167.7" y="28.5">5</text>
<text x="170.4" y="28.5">.13</text>
<text x="81.1" y="35.5">1.</text>
<text x="85.5" y="35.5">66</text>
<text x="167" y="41.5" transform="rotate(-90 167 41.5)">2</text>
<text x="167" y="38.8" transform="rotate(-90 167 38.8)">3</text>
<text x="26.3" y="44.7" transform="rotate(-90 26.3 44.7)">20</text>
<text x="59.8" y="44.9" transform="rotate(-90 59.8 44.9)">14</text>
<text x="144.4" y="45.6" transform="rotate(-90 144.4 45.6)">3.33</text>
<text x="167" y="45.9" transform="rotate(-90 167 45.9)">2.</text>
<text x="32" y="50" transform="rotate(-90 32 50)">66</text>
<text x="144.4" y="48.4" transform="rotate(-90 144.4 48.4)">1</text>
<text x="182.6" y="48.4" transform="rotate(-90 182.6 48.4)">17.33</text>
<text x="32" y="54.3" transform="rotate(-90 32 54.3)">1.</text>
<text x="37.2" y="55.5">21.16</text>
<text x="80.4" y="55.5">20.89</text>
<text x="96.6" y="55.5">155.66</text>
<text x="127.1" y="55.5">19</text>
<text x="69" y="71.9" transform="rotate(-90 69 71.9)">R0.66</text>
<text x="34" y="72.5" transform="rotate(-90 34 72.5)">R1.15</text>
<text x="51.9" y="72.4" transform="rotate(-90 51.9 72.4)">R1.41</text>
<text x="112.5" y="72.4" transform="rotate(-90 112.5 72.4)">R0.66</text>
<text x="127.6" y="75.9">7</text>
<text x="130.4" y="75.9">.33</text>
<text x="166.5" y="75.9">6</text>
<text x="169.3" y="75.9">.66</text>
<text x="182.6" y="81" transform="rotate(-90 182.6 81)">6</text>
<text x="182.6" y="88.1" transform="rotate(-90 182.6 88.1)">4.6</text>
<text x="60.7" y="95.4" transform="rotate(-90 60.7 95.4)">17.33</text>
<text x="69" y="91.9" transform="rotate(-90 69 91.9)">16</text>
<text x="26.3" y="98.8" transform="rotate(-90 26.3 98.8)">6</text>
<text x="26.3" y="96" transform="rotate(-90 26.3 96)">.43</text>
<text x="53" y="102.8">56.16</text>
<text x="102.3" y="102.8">52.66</text>
<text x="133.6" y="102.8">5</text>
<text x="136.4" y="102.8">.33</text>
<text x="147.4" y="102.8">34.83</text>
<text x="152.4" y="114.5" transform="rotate(51 152.4 114.5)">R1.33</text>
<text x="35.4" y="127.7" transform="rotate(1 35.4 127.7)">5</text>
<text x="46.8" y="127.8">22.33</text>
<text x="68.5" y="127.9">2</text>
<text x="112" y="127.9">7</text>
<text x="114.8" y="127.9">.66</text>
<text x="171.2" y="127.9">0.</text>
<text x="175.6" y="127.9">5</text>
<text x="26.3" y="137.2" transform="rotate(-90 26.3 137.2)">3</text>
<text x="26.3" y="134.5" transform="rotate(-90 26.3 134.5)">.3</text>
<text x="182.6" y="137.2" transform="rotate(-90 182.6 137.2)">.33</text>
<text x="64.9" y="142">2.</text>
<text x="69.3" y="142">5</text>
<text x="72" y="142">6</text>
<text x="89.9" y="142">3.</text>
<text x="94.3" y="142">9</text>
<text x="97.1" y="142">1</text>
<text x="182.6" y="139.9" transform="rotate(-90 182.6 139.9)">6</text>
<text x="113.4" y="156.2" transform="rotate(36 113.4 156.2)">R1.5</text>
<text x="40.5" y="164.3">7.4</text>
<text x="58.5" y="164.3">24</text>
<text x="85.3" y="164.3">4</text>
<text x="132.1" y="163.2">20</text>
<text x="167.6" y="163.2">10</text>
<text x="111.2" y="179.8" transform="rotate(-90 111.2 179.8)">21</text>
<text x="27.6" y="180.9" transform="rotate(-90 27.6 180.9)">7.4</text>
<text x="94" y="180.3" transform="rotate(-90 94 180.3)">10</text>
<text x="101.7" y="180.3" transform="rotate(-90 101.7 180.3)">18</text>
<text x="119.4" y="180.6" transform="rotate(-90 119.4 180.6)">7.5</text>
<text x="148.8" y="182.2" transform="rotate(-90 148.8 182.2)">16.5</text>
<text x="156" y="180.6" transform="rotate(-90 156 180.6)">6.5</text>
<text x="96.1" y="189.9" transform="rotate(39 96.1 189.9)">R7.2</text>
<text x="52.1" y="194.5">Scale 1:1</text>
<text x="86.5" y="192.9" transform="rotate(41 86.5 192.9)">R10</text>
<text x="117.8" y="195.8" transform="rotate(-41 117.8 195.8)">R2</text>
<text x="140.5" y="194.5">Scale 1:1</text>
</g>
<g font-size="2.5">
<text x="10.9" y="242.9">Unit</text>
<text x="45" y="242.9">Scale</text>
<text x="79" y="242.9">General tolerances</text>
<text x="140" y="242.9">Material</text>
<text x="10.9" y="252.8">Notes (Scale 1:1)</text>
<text x="79" y="252.8">Project title</text>
<text x="140" y="252.8">Created by</text>
<text x="79" y="262.9">Drawing title</text>
<text x="140" y="262.9">Drawing number</text>
<text x="140" y="280">Rev.</text>
<text x="149.9" y="280">Date of issue</text>
<text x="186" y="280">Sheet</text>
</g>
<g font-size="2">
<text x="36.6" y="38.1">(C)</text>
<text x="77.8" y="40.1">(C)</text>
<text x="94.3" y="40.1">(C)</text>
<text x="119.5" y="40.1">(C)</text>
<text x="168.5" y="38.1">(C)</text>
<text x="35.6" y="42.7">(R1)</text>
<text x="36.6" y="47">(C)</text>
<text x="167.7" y="42.7">(R1)</text>
<text x="168.5" y="47">(C)</text>
<text x="34.9" y="85.4">(C)</text>
<text x="43.3" y="85.6">(C)</text>
<text x="75.3" y="85.6">(C)</text>
<text x="93.3" y="85.6">(C)</text>
<text x="111.8" y="85.6">(C)</text>
<text x="128.9" y="85.6">(C)</text>
<text x="161.6" y="85.6">(C)</text>
<text x="170.3" y="85.4">(C)</text>
<text x="34.9" y="94">(C)</text>
<text x="43.3" y="93.7">(C)</text>
<text x="74.5" y="91.5">(R2)</text>
<text x="75.3" y="93.7">(C)</text>
<text x="93.3" y="93.7">(C)</text>
<text x="111.8" y="93.7">(C)</text>
<text x="128.9" y="93.7">(C)</text>
<text x="161.6" y="93.7">(C)</text>
<text x="170.3" y="94">(C)</text>
<text x="114.4" y="136.9">(R3)</text>
<text x="41.5" y="178.1">(R4)</text>
<text x="76" y="178.1">(R4)</text>
<text x="53.2" y="184.2">(C)</text>
<text x="65.9" y="184.2">(C)</text>
</g>
</svg>
